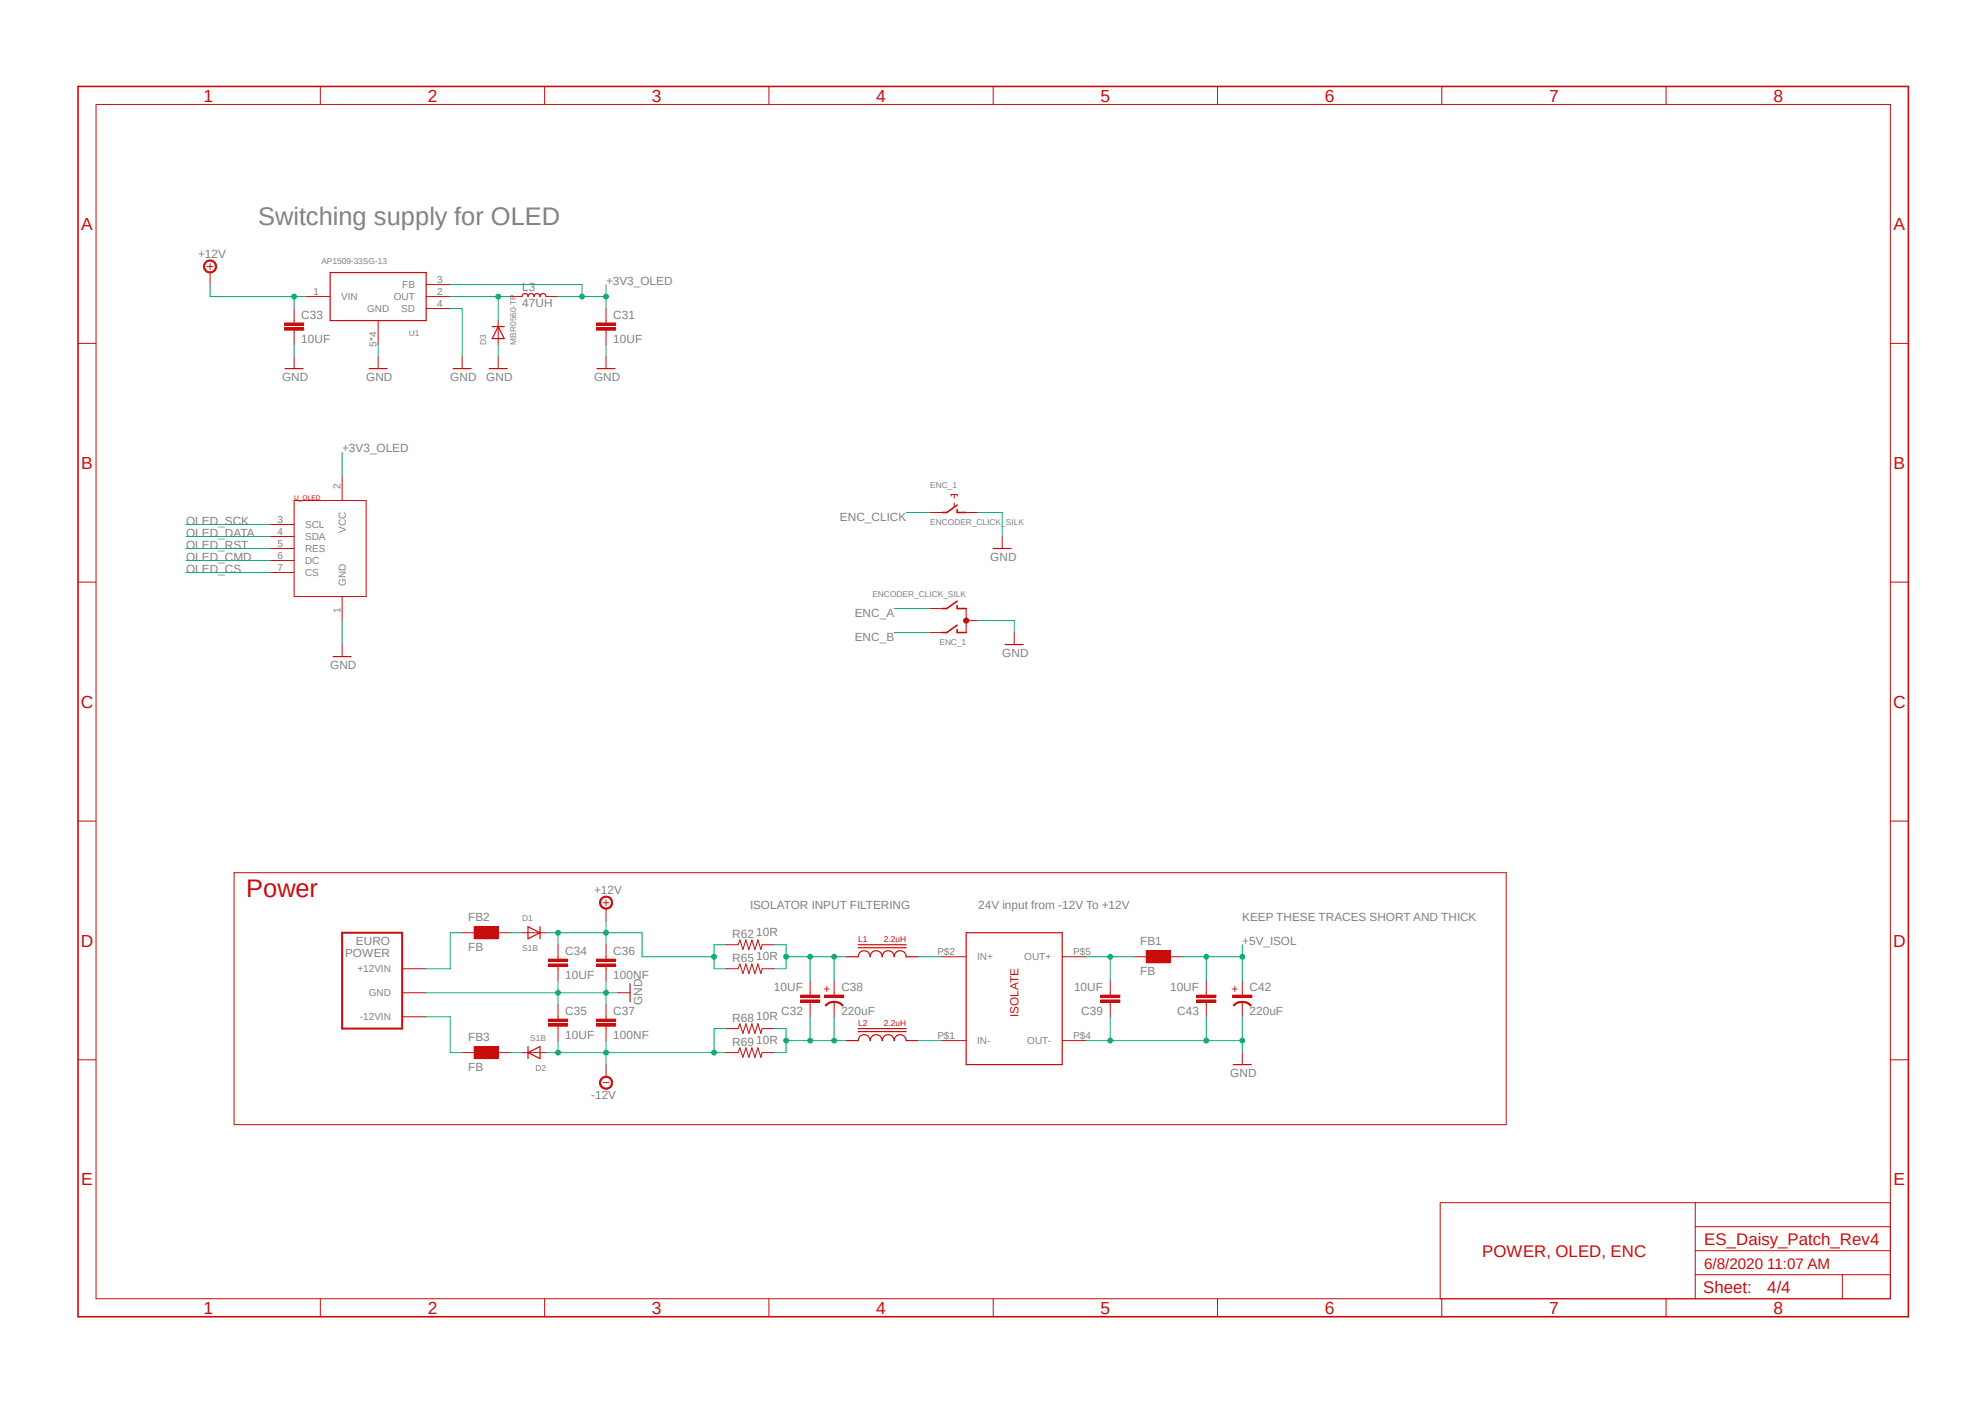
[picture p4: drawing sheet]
<svg xmlns="http://www.w3.org/2000/svg" width="420mm" height="297mm" viewBox="0 0 420 297" stroke-linecap="round" stroke-linejoin="round" font-family="sans-serif">
<path d="M16 17.9l388.2 261.2M404.2 17.9l-388.2 261.2" fill="none" stroke="#fff" stroke-width=".21"/>
<g fill="none" stroke="#c90d0c" stroke-width=".21">
<path d="M67.8 18.3v3.8M115.2 18.3v3.8M162.7 18.3v3.8M210.1 18.3v3.8M257.6 18.3v3.8M305.1 18.3v3.8M352.5 18.3v3.8M20.3 22.1h379.7v252.6h-379.7zM16.5 72.6h3.8M400 72.6h3.8M57.1 111h5.1M57.1 113.5h5.1"/>
<path d="M57.1 116h5.1M57.1 118.6h5.1M62.2 105.9h15.3v20.3h-15.3zM72.4 100.8v5.1M16.5 123.1h3.8M57.1 121.1h5.1M72.4 126.2v5.1M72.4 136.4v2.5M204.4 128.7v5.1M400 123.1h3.8M16.5 173.7h3.8M400 173.7h3.8"/>
<path d="M49.5 184.6h269.2v53.3h-269.2zM16.5 224.2h3.8M400 224.2h3.8M358.7 254.4v20.3M358.7 259.5h41.3M400 254.4h-95.3v20.3M67.8 274.7v3.9M115.2 274.7v3.9M162.7 274.7v3.9M210.1 274.7v3.9M257.6 274.7v3.9M305.1 274.7v3.9"/>
<path d="M352.5 274.7v3.9M358.7 269.7h41.3M358.7 264.6h41.3M389.8 269.7v5"/>
</g>
<path d="M16.5 18.3h387.3v260.3h-387.3zM202.5 132.2l-2.2 1.6h-1M202.5 133.2v.6h1.9M202.5 128.1v.6h1.9M202.5 127.2l-2.2 1.5h-1" fill="none" stroke="#c90d0c" stroke-width=".34"/>
<path d="M70.5 138.9h3.8" fill="none" stroke="#c90d0c" stroke-width=".25"/>
<circle cx="204.4" cy="131.3" r=".55" fill="#c90d0c"/>
<g fill="none" stroke="#c90d0c" stroke-width=".21">
<path d="M196.8 108.4h2.5M201.3 104.9v-.3h1.2v.3M201.9 104.6v.8M201.9 106.4v.7M204.4 108.4h2.6M212 113.5v2.5M196.8 133.8h2.5M196.8 128.7h2.5M204.4 131.3h2.6M214.6 133.8v2.6"/>
<circle cx="204.4" cy="131.3" r=".55"/>
</g>
<path d="M202.5 106.8l-2.2 1.6h-1M202.5 107.8v.6h1.9" fill="none" stroke="#c90d0c" stroke-width=".34"/>
<path d="M210.1 116h3.9M212.7 136.4h3.8" fill="none" stroke="#c90d0c" stroke-width=".25"/>
<path d="M127.2 190a1.4 1.4 0 0 1 2.2 .2 1.4 1.4 0 0 1-.8 2.1 1.4 1.4 0 0 1-1.8-1.3h.3a1.15 1.15 0 0 1 1.5-1.2 1.15 1.15 0 0 1 .5 1.9 1.15 1.15 0 0 1-1.9-.4l-.1-.3h-.3z" fill-rule="evenodd" fill="#c90d0c"/>
<path d="M127.2 190a1.4 1.4 0 0 1 2.2 .2 1.4 1.4 0 0 1-.8 2.1 1.4 1.4 0 0 1-1.8-1.3h.3a1.15 1.15 0 0 1 1.5-1.2 1.15 1.15 0 0 1 .5 1.9 1.15 1.15 0 0 1-1.9-.4l-.1-.3h-.3zM127.6 191h1.3M128.2 190.3v1.3M128.2 192.2v2.6" fill="none" stroke="#c90d0c" stroke-width=".21"/>
<path d="M127.2 228.1a1.4 1.4 0 0 1 2.2 .2 1.4 1.4 0 0 1-.8 2.1 1.4 1.4 0 0 1-1.8-1.4h.3a1.15 1.15 0 0 1 1.6-1.1 1.15 1.15 0 0 1 .4 1.9 1.15 1.15 0 0 1-1.9-.4l-.1-.4h-.3z" fill-rule="evenodd" fill="#c90d0c"/>
<path d="M127.2 228.1a1.4 1.4 0 0 1 2.2 .2 1.4 1.4 0 0 1-.8 2.1 1.4 1.4 0 0 1-1.8-1.4h.3a1.15 1.15 0 0 1 1.6-1.1 1.15 1.15 0 0 1 .4 1.9 1.15 1.15 0 0 1-1.9-.4l-.1-.4h-.3zM127.6 229h1.3M128.2 225.2v2.6" fill="none" stroke="#c90d0c" stroke-width=".21"/>
<path d="M100.3 196h5.1v2.6h-5.1z" fill-rule="evenodd" fill="#c90d0c"/>
<path d="M97.8 197.3h2.5M100.3 196h5.1v2.6h-5.1zM105.4 197.3h2.5" fill="none" stroke="#c90d0c" stroke-width=".21"/>
<path d="M100.3 221.4h5.1v2.5h-5.1z" fill-rule="evenodd" fill="#c90d0c"/>
<path d="M110.4 197.3h5.1M97.8 222.7h2.5M100.3 221.4h5.1v2.5h-5.1zM105.4 222.7h2.5M110.4 222.7h5.1" fill="none" stroke="#c90d0c" stroke-width=".21"/>
<path d="M111.7 196l2.6 1.3-2.6 1.3zM114.3 196v2.6M111.7 222.7l2.6-1.3v2.5zM111.7 221.4v2.5" fill="none" stroke="#c90d0c" stroke-width=".25"/>
<path d="M116 203.9h4.1v.5h-4.1z" fill-rule="evenodd" fill="#c90d0c"/>
<path d="M116 203.9h4.1v.5h-4.1z" fill="none" stroke="#c90d0c" stroke-width=".21"/>
<path d="M116 202.9h4.1v.5h-4.1z" fill-rule="evenodd" fill="#c90d0c"/>
<path d="M118.1 199.9v3M116 202.9h4.1v.5h-4.1zM118.1 204.4v3.1" fill="none" stroke="#c90d0c" stroke-width=".21"/>
<path d="M116 216.6h4.1v.5h-4.1z" fill-rule="evenodd" fill="#c90d0c"/>
<path d="M116 216.6h4.1v.5h-4.1z" fill="none" stroke="#c90d0c" stroke-width=".21"/>
<path d="M116 215.6h4.1v.5h-4.1z" fill-rule="evenodd" fill="#c90d0c"/>
<path d="M116 215.6h4.1v.5h-4.1zM118.1 212.6v3M118.1 217.1v3" fill="none" stroke="#c90d0c" stroke-width=".21"/>
<path d="M126.2 203.9h4.1v.5h-4.1z" fill-rule="evenodd" fill="#c90d0c"/>
<path d="M126.2 203.9h4.1v.5h-4.1z" fill="none" stroke="#c90d0c" stroke-width=".21"/>
<path d="M126.2 202.9h4.1v.5h-4.1z" fill-rule="evenodd" fill="#c90d0c"/>
<path d="M128.2 199.9v3M126.2 202.9h4.1v.5h-4.1zM128.2 204.4v3.1" fill="none" stroke="#c90d0c" stroke-width=".21"/>
<path d="M126.2 216.6h4.1v.5h-4.1z" fill-rule="evenodd" fill="#c90d0c"/>
<path d="M126.2 216.6h4.1v.5h-4.1z" fill="none" stroke="#c90d0c" stroke-width=".21"/>
<path d="M126.2 215.6h4.1v.5h-4.1z" fill-rule="evenodd" fill="#c90d0c"/>
<g fill="none" stroke="#c90d0c" stroke-width=".21">
<path d="M153.6 199.9h2.6l.3-1.1 .7 2.1 .6-2.1 .7 2.1 .6-2.1 .6 2.1 .7-2.1 .6 2.1 .2-1h2.6M85.1 210h5.1M85.1 204.9h5.1M85.1 215.1h5.1M126.2 215.6h4.1v.5h-4.1zM128.2 212.6v3M128.2 217.1v3M130.8 210h2.5M153.6 204.9h2.6l.3-1 .7 2.1 .6-2.1 .7 2.1 .6-2.1 .6 2.1 .7-2.1 .6 2.1 .2-1.1h2.6M153.6 217.6h2.6l.3-1 .7 2 .6-2 .7 2 .6-2 .6 2 .7-2 .6 2 .2-1h2.6M199.3 202.4h5.1M224.7 202.4h5.1"/>
<path d="M153.6 222.7h2.6l.3-1 .7 2 .6-2 .7 2 .6-2 .6 2 .7-2 .6 2 .2-1h2.6M199.3 220.1h5.1M224.7 220.1h5.1"/>
</g>
<path d="M181.6 199.9h10.1M204.4 197.3h20.3v27.9h-20.3zM133.3 208.1v3.8M179 202.4h2.6a1.27 1.27 0 0 1 1.2-1.3 1.27 1.27 0 0 1 1.3 1.3 1.27 1.27 0 0 1 1.3-1.3 1.27 1.27 0 0 1 1.2 1.3 1.27 1.27 0 0 1 1.3-1.3 1.27 1.27 0 0 1 1.3 1.3 1.27 1.27 0 0 1 1.3-1.3 1.27 1.27 0 0 1 1.2 1.3h2.6M181.6 200.5h10.1M181.6 218.2h10.1M181.6 217.6h10.1M179 220.1h2.6a1.27 1.27 0 0 1 1.2-1.2 1.27 1.27 0 0 1 1.3 1.2 1.27 1.27 0 0 1 1.3-1.2 1.27 1.27 0 0 1 1.2 1.2 1.27 1.27 0 0 1 1.3-1.2 1.27 1.27 0 0 1 1.3 1.2 1.27 1.27 0 0 1 1.3-1.2 1.27 1.27 0 0 1 1.2 1.2h2.6" fill="none" stroke="#c90d0c" stroke-width=".25"/>
<path d="M72.4 197.3h12.7v20.3h-12.7z" fill="none" stroke="#c90d0c" stroke-width=".42"/>
<path d="M169.4 210.5h4v.5h-4z" fill-rule="evenodd" fill="#c90d0c"/>
<path d="M169.4 210.5h4v.5h-4z" fill="none" stroke="#c90d0c" stroke-width=".21"/>
<path d="M169.4 211.5h4v.5h-4z" fill-rule="evenodd" fill="#c90d0c"/>
<path d="M169.4 211.5h4v.5h-4zM171.4 207.5v3M171.4 212v3.1M176.5 210v.5M176.5 212v.6" fill="none" stroke="#c90d0c" stroke-width=".21"/>
<path d="M174.5 210.5h4v.5h-4z" fill-rule="evenodd" fill="#c90d0c"/>
<path d="M174.5 210.5h4v.5h-4zM176.5 207.5v2.5M176.5 212.6v2.5" fill="none" stroke="#c90d0c" stroke-width=".21"/>
<path d="M174.7 212.7a2.51 2.51 0 0 1 3.6 0" fill="none" stroke="#c90d0c" stroke-width=".47"/>
<path d="M232.9 210.5h4v.5h-4z" fill-rule="evenodd" fill="#c90d0c"/>
<path d="M232.9 210.5h4v.5h-4z" fill="none" stroke="#c90d0c" stroke-width=".21"/>
<path d="M232.9 211.5h4v.5h-4z" fill-rule="evenodd" fill="#c90d0c"/>
<path d="M232.9 211.5h4v.5h-4zM234.9 207.5v3M234.9 212v3.1" fill="none" stroke="#c90d0c" stroke-width=".21"/>
<path d="M242.5 201.1h5.1v2.6h-5.1z" fill-rule="evenodd" fill="#c90d0c"/>
<path d="M240 202.4h2.5M242.5 201.1h5.1v2.6h-5.1zM247.6 202.4h2.5M262.8 210v.5M262.8 212v.6" fill="none" stroke="#c90d0c" stroke-width=".21"/>
<path d="M260.8 210.5h4.1v.5h-4.1z" fill-rule="evenodd" fill="#c90d0c"/>
<path d="M260.8 210.5h4.1v.5h-4.1zM262.8 207.5v2.5M262.8 212.6v2.5" fill="none" stroke="#c90d0c" stroke-width=".21"/>
<path d="M261.1 212.7a2.51 2.51 0 0 1 3.5 0" fill="none" stroke="#c90d0c" stroke-width=".47"/>
<path d="M253.2 210.5h4.1v.5h-4.1z" fill-rule="evenodd" fill="#c90d0c"/>
<path d="M253.2 210.5h4.1v.5h-4.1z" fill="none" stroke="#c90d0c" stroke-width=".21"/>
<path d="M253.2 211.5h4.1v.5h-4.1z" fill-rule="evenodd" fill="#c90d0c"/>
<path d="M43.8 56.4h1.3M44.4 55.8v1.2M253.2 211.5h4.1v.5h-4.1zM255.2 207.5v3M255.2 212v3.1M262.8 222.7v2.5" fill="none" stroke="#c90d0c" stroke-width=".21"/>
<path d="M260.9 225.2h3.9" fill="none" stroke="#c90d0c" stroke-width=".25"/>
<path d="M43.4 55.5a1.39 1.39 0 0 1 2.2 .2 1.39 1.39 0 0 1-.8 2 1.39 1.39 0 0 1-1.7-1.3h.2a1.15 1.15 0 0 1 1.7-1 1.15 1.15 0 0 1 .2 1.9 1.15 1.15 0 0 1-1.9-.5v-.4h-.2z" fill-rule="evenodd" fill="#c90d0c"/>
<path d="M43.4 55.5a1.39 1.39 0 0 1 2.2 .2 1.39 1.39 0 0 1-.8 2 1.39 1.39 0 0 1-1.7-1.3h.2a1.15 1.15 0 0 1 1.7-1 1.15 1.15 0 0 1 .2 1.9 1.15 1.15 0 0 1-1.9-.5v-.4h-.2zM44.4 57.7v2.5M62.2 75.4v2.6M80 75.4v2.6M105.4 75.4v2.6M107.9 62.7h2.5M115.5 62.7h2.6M128.2 67.8v.5M128.2 69.8v.6" fill="none" stroke="#c90d0c" stroke-width=".21"/>
<path d="M60.3 78h3.8M78.1 78h3.8M103.5 78h3.8M110.4 62.7a.64 .64 0 0 1 .7-.6 .64 .64 0 0 1 .6 .6 .64 .64 0 0 1 .7-.6 .64 .64 0 0 1 .6 .6 .64 .64 0 0 1 .6-.6 .64 .64 0 0 1 .7 .6 .64 .64 0 0 1 .6-.6 .64 .64 0 0 1 .6 .6" fill="none" stroke="#c90d0c" stroke-width=".25"/>
<path d="M126.2 69.3h4.1v.5h-4.1z" fill-rule="evenodd" fill="#c90d0c"/>
<path d="M126.2 69.3h4.1v.5h-4.1z" fill="none" stroke="#c90d0c" stroke-width=".21"/>
<path d="M126.2 68.3h4.1v.5h-4.1z" fill-rule="evenodd" fill="#c90d0c"/>
<path d="M62.2 67.8v.5M62.2 69.8v.6M64.8 62.7h5M80 67.8v5.1M90.2 60.2h5M90.2 62.7h5M90.2 65.3h5M97.8 75.4v2.6M126.2 68.3h4.1v.5h-4.1zM128.2 65.3v2.5M128.2 70.4v2.5M128.2 75.4v2.6" fill="none" stroke="#c90d0c" stroke-width=".21"/>
<path d="M69.8 57.7h20.4v10.1h-20.4zM95.9 78h3.8M126.3 78h3.8" fill="none" stroke="#c90d0c" stroke-width=".25"/>
<path d="M60.2 69.3h4.1v.5h-4.1z" fill-rule="evenodd" fill="#c90d0c"/>
<path d="M60.2 69.3h4.1v.5h-4.1z" fill="none" stroke="#c90d0c" stroke-width=".21"/>
<path d="M60.2 68.3h4.1v.5h-4.1z" fill-rule="evenodd" fill="#c90d0c"/>
<path d="M60.2 68.3h4.1v.5h-4.1zM62.2 65.3v2.5M62.2 70.4v2.5M105.4 67.8v5.1" fill="none" stroke="#c90d0c" stroke-width=".21"/>
<path d="M104.1 69.1h2.6M105.4 69.1l1.3 2.5h-2.6z" fill="none" stroke="#c90d0c" stroke-width=".25"/>
<path d="M207 108.4h5v5.1M72.4 131.3v5.1M207 131.3h7.6v2.5M118.1 210h10.1M128.2 207.5v5.1" fill="none" stroke="#0dab76" stroke-width=".21"/>
<circle cx="128.2" cy="210" r=".51" fill="#0dab76"/>
<g fill="none" stroke="#0dab76" stroke-width=".21">
<path d="M118.1 210v2.6"/>
<circle cx="128.2" cy="210" r=".51"/>
</g>
<circle cx="118.1" cy="210" r=".51" fill="#0dab76"/>
<g fill="none" stroke="#0dab76" stroke-width=".21">
<path d="M118.1 207.5v2.5h-27.9M128.2 210h2.6M234.9 215.1v5h-5.1M262.8 220.1v2.6"/>
<circle cx="118.1" cy="210" r=".51"/>
</g>
<circle cx="234.9" cy="220.1" r=".51" fill="#0dab76"/>
<g fill="none" stroke="#0dab76" stroke-width=".21">
<path d="M255.2 215.1v5M234.9 220.1h27.9"/>
<circle cx="234.9" cy="220.1" r=".51"/>
</g>
<circle cx="255.2" cy="220.1" r=".51" fill="#0dab76"/>
<g fill="none" stroke="#0dab76" stroke-width=".21">
<path d="M262.8 215.1v5"/>
<circle cx="255.2" cy="220.1" r=".51"/>
</g>
<circle cx="262.8" cy="220.1" r=".51" fill="#0dab76"/>
<g fill="none" stroke="#0dab76" stroke-width=".21">
<path d="M62.2 72.9v2.5M80 72.9v2.5M95.2 65.3h2.6v10.1M105.4 72.9v2.5M128.2 72.9v2.5M39.4 118.6h17.7M39.4 116h17.7M39.4 113.5h17.7M39.4 111h17.7M191.7 108.4h5.1M39.4 121.1h17.7M189.2 128.7h7.6"/>
<path d="M189.2 133.8h7.6M115.5 197.3h12.7v2.6M118.1 197.3v2.6"/>
<circle cx="262.8" cy="220.1" r=".51"/>
</g>
<circle cx="118.1" cy="197.3" r=".51" fill="#0dab76"/>
<g fill="none" stroke="#0dab76" stroke-width=".21">
<path d="M128.2 194.8v2.5"/>
<circle cx="118.1" cy="197.3" r=".51"/>
</g>
<circle cx="128.2" cy="197.3" r=".51" fill="#0dab76"/>
<g fill="none" stroke="#0dab76" stroke-width=".21">
<path d="M128.2 197.3h7.6v5.1h15.3M151.1 199.9v5"/>
<circle cx="128.2" cy="197.3" r=".51"/>
</g>
<circle cx="151.1" cy="202.4" r=".51" fill="#0dab76"/>
<g fill="none" stroke="#0dab76" stroke-width=".21">
<path d="M44.4 60.2v2.5M64.8 62.7h-2.6v2.6M151.1 199.9h2.5M151.1 204.9h2.5"/>
<circle cx="151.1" cy="202.4" r=".51"/>
</g>
<circle cx="62.2" cy="62.7" r=".51" fill="#0dab76"/>
<g fill="none" stroke="#0dab76" stroke-width=".21">
<path d="M44.4 62.7h17.8M97.8 197.3h-2.6v7.6h-5M107.9 197.3h2.5M90.2 215.1h5v7.6h2.6M107.9 222.7h2.5M118.1 220.1v2.6M128.2 220.1v2.6h-12.7"/>
<circle cx="62.2" cy="62.7" r=".51"/>
</g>
<circle cx="118.1" cy="222.7" r=".51" fill="#0dab76"/>
<g fill="none" stroke="#0dab76" stroke-width=".21">
<path d="M128.2 222.7v2.5"/>
<circle cx="118.1" cy="222.7" r=".51"/>
</g>
<circle cx="128.2" cy="222.7" r=".51" fill="#0dab76"/>
<g fill="none" stroke="#0dab76" stroke-width=".21">
<path d="M153.6 217.6h-2.5v5.1M128.2 222.7h25.4"/>
<circle cx="128.2" cy="222.7" r=".51"/>
</g>
<circle cx="151.1" cy="222.7" r=".51" fill="#0dab76"/>
<g fill="none" stroke="#0dab76" stroke-width=".21">
<path d="M229.8 202.4h10.2M234.9 202.4v5.1"/>
<circle cx="151.1" cy="222.7" r=".51"/>
</g>
<circle cx="234.9" cy="202.4" r=".51" fill="#0dab76"/>
<g fill="none" stroke="#0dab76" stroke-width=".21">
<path d="M163.8 199.9h2.5v5h-2.5M166.3 202.4h12.7M194.3 202.4h5M194.3 220.1h5"/>
<circle cx="234.9" cy="202.4" r=".51"/>
</g>
<circle cx="166.3" cy="202.4" r=".51" fill="#0dab76"/>
<g fill="none" stroke="#0dab76" stroke-width=".21">
<path d="M171.4 202.4v5.1"/>
<circle cx="166.3" cy="202.4" r=".51"/>
</g>
<circle cx="171.4" cy="202.4" r=".51" fill="#0dab76"/>
<g fill="none" stroke="#0dab76" stroke-width=".21">
<path d="M176.5 202.4v5.1"/>
<circle cx="171.4" cy="202.4" r=".51"/>
</g>
<circle cx="176.5" cy="202.4" r=".51" fill="#0dab76"/>
<g fill="none" stroke="#0dab76" stroke-width=".21">
<path d="M163.8 217.6h2.5v5.1h-2.5M166.3 220.1h5.1"/>
<circle cx="176.5" cy="202.4" r=".51"/>
</g>
<circle cx="166.3" cy="220.1" r=".51" fill="#0dab76"/>
<g fill="none" stroke="#0dab76" stroke-width=".21">
<path d="M171.4 215.1v5h7.6"/>
<circle cx="166.3" cy="220.1" r=".51"/>
</g>
<circle cx="171.4" cy="220.1" r=".51" fill="#0dab76"/>
<g fill="none" stroke="#0dab76" stroke-width=".21">
<path d="M176.5 215.1v5"/>
<circle cx="171.4" cy="220.1" r=".51"/>
</g>
<circle cx="176.5" cy="220.1" r=".51" fill="#0dab76"/>
<g fill="none" stroke="#0dab76" stroke-width=".21">
<path d="M250.1 202.4h12.7M255.2 202.4v5.1"/>
<circle cx="176.5" cy="220.1" r=".51"/>
</g>
<circle cx="255.2" cy="202.4" r=".51" fill="#0dab76"/>
<g fill="none" stroke="#0dab76" stroke-width=".21">
<path d="M262.8 199.9v7.6"/>
<circle cx="255.2" cy="202.4" r=".51"/>
</g>
<circle cx="262.8" cy="202.4" r=".51" fill="#0dab76"/>
<g fill="none" stroke="#0dab76" stroke-width=".21">
<path d="M128.2 60.2v5.1M72.4 95.7v5.1"/>
<circle cx="262.8" cy="202.4" r=".51"/>
</g>
<circle cx="128.2" cy="62.7" r=".51" fill="#0dab76"/>
<g fill="none" stroke="#0dab76" stroke-width=".21">
<path d="M95.2 60.2h27.9v2.5h-5"/>
<circle cx="128.2" cy="62.7" r=".51"/>
</g>
<circle cx="123.1" cy="62.7" r=".51" fill="#0dab76"/>
<g fill="none" stroke="#0dab76" stroke-width=".21">
<path d="M107.9 62.7h-2.5v5.1M123.1 62.7h5.1"/>
<circle cx="123.1" cy="62.7" r=".51"/>
</g>
<circle cx="105.4" cy="62.7" r=".51" fill="#0dab76"/>
<g fill="none" stroke="#0dab76" stroke-width=".21">
<path d="M95.2 62.7h10.2"/>
<circle cx="105.4" cy="62.7" r=".51"/>
</g>
<text font-size="5.4" fill="#808080" x="54.6" y="47.5">Switching supply for OLED</text>
<text font-size="5.4" fill="#c90d0c" x="52.1" y="189.7">Power</text>
<g font-size="3.7" fill="#c90d0c">
<text x="43.1" y="21.5">1</text>
<text x="90.5" y="21.5">2</text>
<text x="137.9" y="21.5">3</text>
<text x="185.4" y="21.5">4</text>
<text x="232.8" y="21.5">5</text>
<text x="280.3" y="21.5">6</text>
<text x="327.7" y="21.5">7</text>
<text x="375.2" y="21.5">8</text>
<text x="17.2" y="48.7">A</text>
<text x="400.6" y="48.7">A</text>
<text x="17.2" y="99.2">B</text>
<text x="400.6" y="99.2">B</text>
<text x="17.1" y="149.7">C</text>
<text x="400.6" y="149.7">C</text>
<text x="17.1" y="200.3">D</text>
<text x="400.6" y="200.3">D</text>
<text x="17.2" y="250.8">E</text>
<text x="400.6" y="250.8">E</text>
<text x="43.1" y="278">1</text>
<text x="90.5" y="278">2</text>
<text x="137.9" y="278">3</text>
<text x="185.4" y="278">4</text>
<text x="232.8" y="278">5</text>
<text x="280.3" y="278">6</text>
<text x="327.7" y="278">7</text>
<text x="375.2" y="278">8</text>
</g>
<g font-size="3.6" fill="#c90d0c">
<text x="360.6" y="263.3">ES_Daisy_Patch_Rev4</text>
<text x="313.6" y="265.9">POWER, OLED, ENC</text>
<text x="360.3" y="273.6">Sheet:</text>
<text x="373.9" y="273.5">4/4</text>
</g>
<text font-size="3.2" fill="#c90d0c" x="360.6" y="268.4">6/8/2020 11:07 AM</text>
<g font-size="2.5" fill="#808080">
<text x="41.9" y="54.5">+12V</text>
<text x="110.5" y="65">47UH</text>
<text x="110.5" y="61.5">L3</text>
<text x="128.2" y="60.2">+3V3_OLED</text>
<text x="63.8" y="67.4">C33</text>
<text x="129.8" y="67.4">C31</text>
<text x="63.8" y="72.5">10UF</text>
<text x="129.8" y="72.5">10UF</text>
<text x="59.7" y="80.5">GND</text>
<text x="77.5" y="80.5">GND</text>
<text x="95.3" y="80.5">GND</text>
<text x="102.9" y="80.5">GND</text>
<text x="125.7" y="80.5">GND</text>
<text x="72.4" y="95.7">+3V3_OLED</text>
<text x="39.4" y="113.5">OLED_DATA</text>
<text x="39.4" y="111">OLED_SCK</text>
<text x="177.7" y="110.2">ENC_CLICK</text>
<text x="39.4" y="118.6">OLED_CMD</text>
<text x="39.4" y="116">OLED_RST</text>
<text x="209.5" y="118.6">GND</text>
<text x="39.4" y="121.1">OLED_CS</text>
<text x="180.9" y="130.5">ENC_A</text>
<text x="180.9" y="135.6">ENC_B</text>
<text x="69.9" y="141.4">GND</text>
<text x="212.1" y="138.9">GND</text>
<text x="125.7" y="189.1">+12V</text>
<text x="99.1" y="194.8">FB2</text>
<text x="158.7" y="192.2">ISOLATOR INPUT FILTERING</text>
<text x="207" y="192.2">24V input from -12V To +12V</text>
<text x="262.9" y="194.8">KEEP THESE TRACES SHORT AND THICK</text>
<text x="73" y="202.4">POWER</text>
<text x="75.3" y="199.9">EURO</text>
<text x="99.1" y="201.1">FB</text>
<text x="119.6" y="202">C34</text>
<text x="129.8" y="202">C36</text>
<text x="154.9" y="198.3">R62</text>
<text x="154.9" y="203.4">R65</text>
<text x="160" y="198.1">10R</text>
<text x="160" y="203.2">10R</text>
<text x="241.3" y="199.9">FB1</text>
<text x="262.9" y="199.9">+5V_ISOL</text>
<text x="119.6" y="207.1">10UF</text>
<text x="129.8" y="207.1">100NF</text>
<text x="163.7" y="209.6">10UF</text>
<text x="178" y="209.6">C38</text>
<text x="227.2" y="209.6">10UF</text>
<text x="241.3" y="206.2">FB</text>
<text x="247.6" y="209.6">10UF</text>
<text x="264.4" y="209.6">C42</text>
<text x="119.6" y="214.7">C35</text>
<text x="129.8" y="214.7">C37</text>
<text x="135.8" y="212.6" transform="rotate(-90 135.8 212.6)">GND</text>
<text x="160" y="215.9">10R</text>
<text x="165.3" y="214.7">C32</text>
<text x="178" y="214.7">220uF</text>
<text x="228.8" y="214.7">C39</text>
<text x="249.1" y="214.7">C43</text>
<text x="264.4" y="214.7">220uF</text>
<text x="99.1" y="220.1">FB3</text>
<text x="119.6" y="219.8">10UF</text>
<text x="129.8" y="219.8">100NF</text>
<text x="154.9" y="216.1">R68</text>
<text x="154.9" y="221.2">R69</text>
<text x="160" y="220.9">10R</text>
<text x="99.1" y="226.5">FB</text>
<text x="260.3" y="227.8">GND</text>
<text x="125.1" y="232.5">-12V</text>
</g>
<g font-size="2.5" fill="#c90d0c">
<text x="174.2" y="210">+</text>
<text x="215.5" y="215.1" transform="rotate(-90 215.5 215.1)">ISOLATE</text>
<text x="260.6" y="210">+</text>
</g>
<g font-size="2.1" fill="#808080">
<text x="92.5" y="59.8">3</text>
<text x="66.3" y="62.4">1</text>
<text x="72.2" y="63.5">VIN</text>
<text x="83.3" y="63.5">OUT</text>
<text x="85.1" y="61">FB</text>
<text x="92.5" y="62.4">2</text>
<text x="92.5" y="64.9">4</text>
<text x="77.7" y="66">GND</text>
<text x="84.9" y="66">SD</text>
<text x="79.6" y="73.3" transform="rotate(-90 79.6 73.3)">5*4</text>
<text x="72" y="103.5" transform="rotate(-90 72 103.5)">2</text>
<text x="58.7" y="110.6">3</text>
<text x="58.7" y="113.2">4</text>
<text x="64.6" y="111.7">SCL</text>
<text x="73.2" y="112.7" transform="rotate(-90 73.2 112.7)">VCC</text>
<text x="58.7" y="115.7">5</text>
<text x="58.7" y="118.2">6</text>
<text x="64.6" y="114.3">SDA</text>
<text x="64.6" y="116.8">RES</text>
<text x="64.6" y="119.3">DC</text>
<text x="58.7" y="120.8">7</text>
<text x="64.6" y="121.9">CS</text>
<text x="73.2" y="123.9" transform="rotate(-90 73.2 123.9)">GND</text>
<text x="72" y="129.7" transform="rotate(-90 72 129.7)">1</text>
<text x="198.3" y="202">P$2</text>
<text x="206.8" y="203.2">IN+</text>
<text x="216.7" y="203.2">OUT+</text>
<text x="227.1" y="202">P$5</text>
<text x="75.6" y="205.7">+12VIN</text>
<text x="76.1" y="215.9">-12VIN</text>
<text x="78" y="210.8">GND</text>
<text x="198.3" y="219.8">P$1</text>
<text x="206.8" y="220.9">IN-</text>
<text x="217.3" y="220.9">OUT-</text>
<text x="227.1" y="219.8">P$4</text>
</g>
<g font-size="1.8" fill="#808080">
<text x="68" y="55.8">AP1509-33SG-13</text>
<text x="86.5" y="71">U1</text>
<text x="102.9" y="72.9" transform="rotate(-90 102.9 72.9)">D3</text>
<text x="109.2" y="72.9" transform="rotate(-90 109.2 72.9)">MBR0560-TP</text>
<text x="196.8" y="103.3">ENC_1</text>
<text x="196.8" y="111">ENCODER_CLICK_SILK</text>
<text x="184.6" y="126.2">ENCODER_CLICK_SILK</text>
<text x="198.8" y="136.4">ENC_1</text>
<text x="110.5" y="194.8">D1</text>
<text x="110.5" y="201.1">S1B</text>
<text x="112.2" y="220.2">S1B</text>
<text x="113.3" y="226.5">D2</text>
</g>
<g font-size="1.8" fill="#c90d0c">
<text x="181.6" y="199.2">L1</text>
<text x="187" y="199.2">2.2uH</text>
<text x="181.6" y="217">L2</text>
<text x="187" y="217">2.2uH</text>
</g>
<text font-size="1.4" fill="#c90d0c" x="62.2" y="105.9">U_OLED</text>
</svg>
